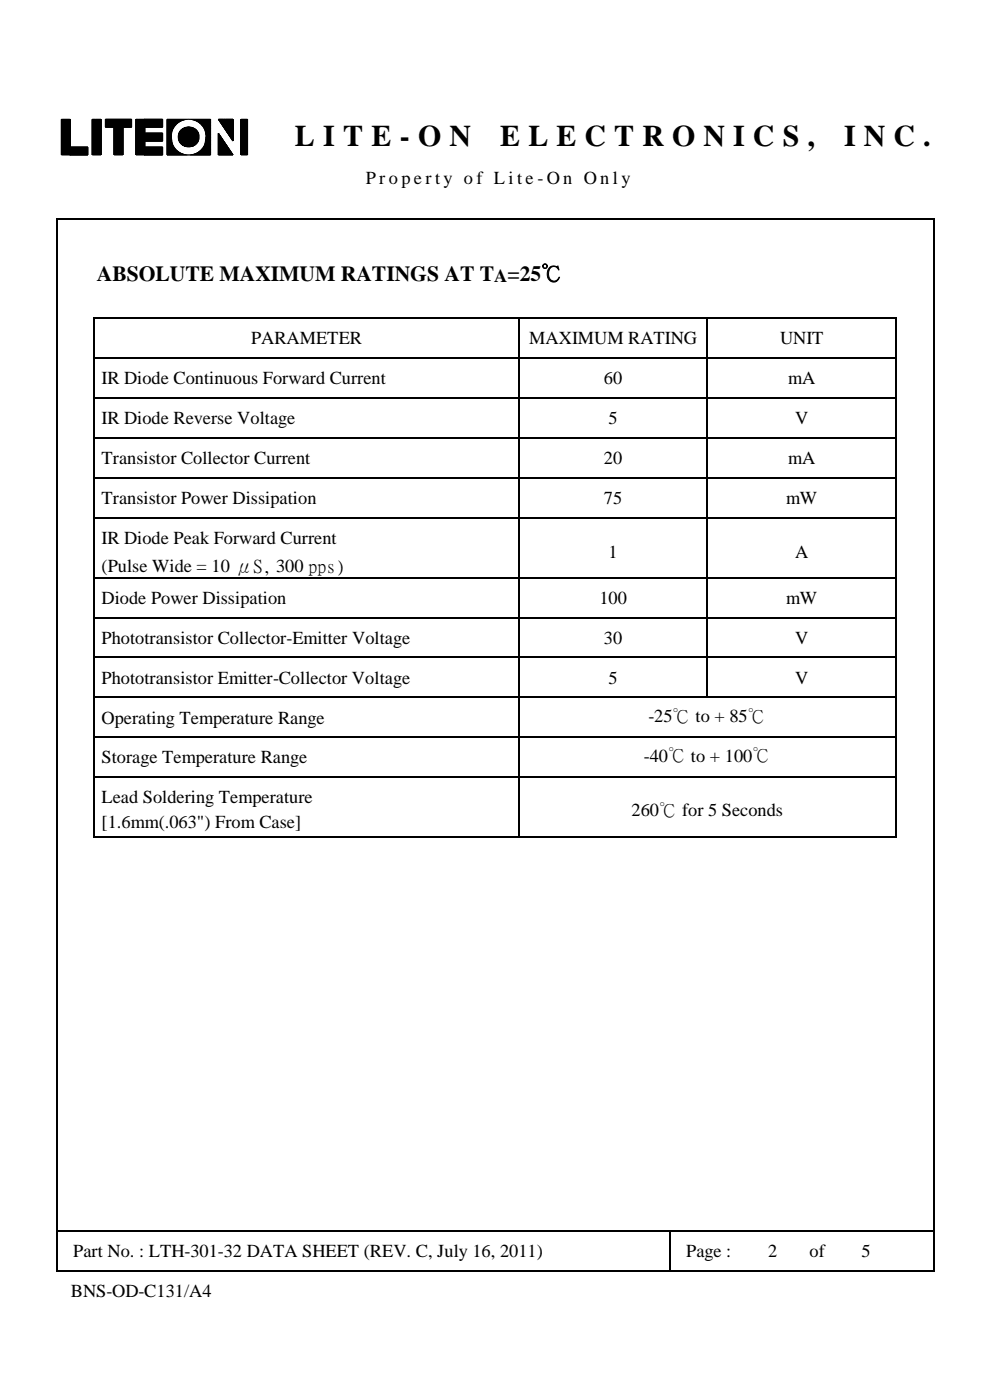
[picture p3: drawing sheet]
<svg xmlns="http://www.w3.org/2000/svg" width="210mm" height="297mm" viewBox="0 0 210 297" stroke-linecap="round" stroke-linejoin="round" font-family="sans-serif">
<path d="M12.5 25h40.7v8.6h-40.7z" fill-rule="evenodd" fill="#fff" stroke="#fff" stroke-width=".21"/>
<g fill="none" stroke="#000" stroke-width=".21">
<path d="M13.1 25.3v7.6M13.2 25.3v7.6M13.3 25.3v7.6M13.4 25.3v7.6M13.5 25.3v7.6M13.6 25.3v7.6M13.7 25.3v7.6M13.8 25.3v7.6M13.9 25.3v7.6M14 25.3v7.6M14.1 25.3v7.6M14.2 25.3v7.6"/>
<path d="M14.3 25.3v7.6M14.4 25.3v7.6M14.5 25.3v7.6M14.6 25.3v7.6M14.7 25.3v7.6M14.8 25.3v7.6M14.8 31.2h3.8v1.7h-5.6v-7.6h1.9v7.6M14.8 31.2h3.8M14.8 31.3h3.8M14.8 31.4h3.8M14.8 31.5h3.8M14.8 31.6h3.8"/>
<path d="M14.8 31.7h3.8M14.8 31.8h3.8M14.8 31.9h3.8M14.8 32h3.8M14.8 32.1h3.8M14.8 32.2h3.8M14.8 32.3h3.8M14.8 32.4h3.8M14.8 32.5h3.8M14.8 32.6h3.8M14.8 32.7h3.8M14.8 32.8h3.8"/>
<path d="M19.6 25.3h1.8v7.6h-1.8zM19.6 25.3v7.6M19.7 25.3v7.6M19.8 25.3v7.6M19.9 25.3v7.6M20 25.3v7.6M20.1 25.3v7.6M20.2 25.3v7.6M20.3 25.3v7.6M20.4 25.3v7.6M20.5 25.3v7.6M20.6 25.3v7.6"/>
<path d="M20.7 25.3v7.6M20.8 25.3v7.6M20.9 25.3v7.6M21 25.3v7.6M21.1 25.3v7.6M21.2 25.3v7.6M21.3 25.3v7.6M21.4 25.3v7.6M22.4 25.3h5.5v1.7h-5.5zM22.4 25.3h5.5M22.4 25.4h5.5M22.4 25.5h5.5"/>
<path d="M22.4 25.6h5.5M22.4 25.7h5.5M22.4 25.8h5.5M22.4 25.9h5.5M22.4 26h5.5M22.4 26.1h5.5M22.4 26.2h5.5M22.4 26.3h5.5M22.4 26.4h5.5M22.4 26.5h5.5M22.4 26.6h5.5M22.4 26.7h5.5"/>
<path d="M22.4 26.8h5.5M22.4 26.9h5.5M24.2 26.8v6.1h1.9l-.1-6.1M24.2 26.8v6.1M24.3 26.8v6.1M24.4 26.8v6.1M24.5 26.8v6.1M24.6 26.8v6.1M24.7 26.8v6.1M24.8 26.8v6.1M24.9 26.8v6.1M25 26.8v6.1"/>
<path d="M25.1 26.8v6.1M25.2 26.8v6.1M25.3 26.8v6.1M25.4 26.8v6.1M25.5 26.8v6.1M25.6 26.8v6.1M25.7 26.8v6.1M25.8 26.8v6.1M25.9 26.8v6.1M26 26.8v6.1M28.9 25.3v7.6M29 25.3v7.6"/>
<path d="M29.1 25.3v7.6M29.2 25.3v7.6M29.3 25.3v7.6M29.4 25.3v7.6M29.5 25.3v7.6M29.6 25.3v7.6M29.7 25.3v7.6M29.8 25.3v7.6M29.9 25.3v7.6M30 25.3v7.6M30.1 25.3v7.6M30.2 25.3v7.6"/>
<path d="M30.3 25.3v7.6M30.4 25.3v7.6M30.5 25.3v7.6M30.6 27h3.9v-1.7h-5.7v7.6h5.7v-1.7h-3.9M30.6 31.2h3.9M30.6 31.3h3.9M30.6 31.4h3.9M30.6 31.5h3.9M30.6 31.6h3.9M30.6 31.7h3.9M30.6 31.8h3.9M30.6 31.9h3.9"/>
<path d="M30.6 32h3.9M30.6 32.1h3.9M30.6 32.2h3.9M30.6 32.3h3.9M30.6 32.4h3.9M30.6 32.5h3.9M30.6 32.6h3.9M30.6 32.7h3.9M30.6 32.8h3.9M30.6 25.3h3.9M30.6 25.4h3.9M30.6 25.5h3.9"/>
<path d="M30.6 25.6h3.9M30.6 25.7h3.9M30.6 25.8h3.9M30.6 25.9h3.9M30.6 26h3.9M30.6 26.1h3.9M30.6 26.2h3.9M30.6 26.3h3.9M30.6 26.4h3.9M30.6 26.5h3.9M30.6 26.6h3.9M30.6 26.7h3.9"/>
<path d="M30.6 26.8h3.9M30.6 26.9h3.9M30.6 25.3v7.6M30.6 28.2h3.9v1.7h-3.9M30.6 28.3h3.9M30.6 28.4h3.9M30.6 28.5h3.9M30.6 28.6h3.9M30.6 28.7h3.9M30.6 28.8h3.9M30.6 28.9h3.9M30.6 29h3.9"/>
<path d="M30.6 29.1h3.9M30.6 29.2h3.9M30.6 29.3h3.9M30.6 29.4h3.9M30.6 29.5h3.9M30.6 29.6h3.9M30.6 29.7h3.9M30.6 29.8h3.9M30.6 29.9h3.9M30.7 25.3v7.6M35.4 25.3h9.3v7.6h-9.3zM35.4 31.2h1.5"/>
<path d="M35.4 31.3h1.6M35.4 31.4h1.6M35.4 31.4l1.7 .1M35.4 31.5h1.7M35.4 31.5l1.8 .1M35.4 31.6h1.8M35.4 31.6l1.9 .1M35.4 31.7h1.9M35.4 31.7l2 .1M35.4 31.8h2M35.4 31.9h2.1M35.4 32h2.2"/>
<path d="M35.4 32.1h2.3M35.4 32.1h2.4M35.4 32.2h2.5M35.4 32.3h2.5M35.4 32.3h2.6M35.4 32.3h2.7M35.4 32.4h2.8M35.4 32.4l2.9 .1M35.4 32.5h3M35.4 32.5l3.2 .1M35.4 32.6h3.2M35.4 32.7h3.4"/>
<path d="M35.4 32.7h3.5M35.4 32.8h3.8M35.4 32.8h4.1M35.4 25.3h4.1M35.4 25.9h2.6M35.4 26.2h2.1M35.4 26.7h1.7M35.4 26.8h1.6M35.4 26.9h1.6M35.4 27h1.5M35.4 28.2h1h-1M35.4 28.4h1"/>
<path d="M35.4 28.6h1v.1h-1M35.4 28.6h1M35.4 28.7h1M35.4 28.8h1M35.4 28.9h1M35.4 29.1h1M35.4 29.2h1M35.4 29.2l1 .1M35.4 29.3h1l-1 .1M35.4 29.5h1M35.4 29.6h1h-1M35.4 29.7h1"/>
<path d="M35.4 29.7h1v.2l-1-.1M35.4 29.8h1M35.4 29.9h1M35.4 30h1M35.4 30h1.1v.2h-1.1M35.4 30h1.1M35.4 30.1h1.1M35.4 30.2h1.1M35.4 30.3h1.1M35.4 30.4h1.1M35.4 30.4h1.2M35.4 30.5h1.2"/>
<path d="M35.4 30.9h1.3M35.4 30.6l1.2 .1M35.4 31h1.4l-1.4 .1M35.4 31h1.4M35.4 31.1h1.4M35.4 30.7h1.2M35.4 28.1h1h-1M35.4 28.1h1M35.4 28h1M35.4 27.9h1.1M35.4 27.8h1.1h-1.1M35.4 27.7h1.1l-1.1 .1"/>
<path d="M35.4 27.6h1.2h-1.2M35.4 27.5h1.2M35.4 27.1h1.4M35.4 27.4h1.3M35.4 30.6h1.2M35.4 30.7l1.3 .1M35.4 30.8h1.3M36.4 28.8v.7M36.4 28.8v.2h-1M36.4 29.1h.1M36.4 29.2h.1M36.4 28.4v.4"/>
<path d="M36.4 29.5l.1 .6M36.4 28.4l-1 .1M36.4 28.5l-1 .1M36.4 29.5h.1M36.4 28.3h-1M36.5 27.9l-.1 .5M36.5 30.1l.1 .6M36.5 27.9h-1.1M36.5 30.3h.1M36.5 30.4h.1M36.6 30.5h.1M36.6 30.5v.1"/>
<path d="M36.6 30.6v.1M36.6 30.7l.4 .6M36.6 27.5l-.1 .4M36.7 27.3h-1.3M36.7 27.2l-1.3 .1M36.8 27.2h-1.4M36.8 27.1h-1.4M36.9 27l-1.5 .1M36.9 27h.1M36.9 31.2h.1M36.9 26.9l-1.5 .1M37 31.3h.1"/>
<path d="M37 31.3l.8 .8 .8 .5M37 26.9l-.4 .6M37 26.8l-1.6 .1M37 31.4h.1M37.1 26.7l-1.7 .1M37.2 26.6h-1.8M37.3 26.5h-1.9M37.4 26.4h-2M37.5 26.3h-2.1M37.6 26.2h-2.2M37.7 26.1l-2.3 .1M37.7 26.1h-2.3"/>
<path d="M37.8 26a3.8 3.8 0 0 1 5.3 .9M37.8 26l-.8 .9M37.8 26l-2.4 .1M37.8 28.7h2M37.8 28.8h2.1M37.8 28.8l2.2 .1M37.8 28.9h4.4M37.8 29h4.4M37.8 29.1h4.4M37.8 29.2h2.1h-.1M37.8 29.4h.1M37.9 26h-2.5"/>
<path d="M37.9 28.6h1.8M37.9 28.6l1.8 .1M37.9 29.4h1.9v1.8M37.9 29.4v.2h1.7M37.9 28.6l-.1 .7M37.9 28.5l-.1 .4h4.4M37.9 29.6l-.1-.5h4.4v.5M37.9 28.5h.1M37.9 29.6l.1 .4M37.9 28.5l1.9 .4M37.9 28.5l2.1 .4M37.9 28.4h1.5"/>
<path d="M37.9 28.4l1.6 .1M37.9 29.7h1.5M37.9 28.3h.1M37.9 28.3v.1M38 29.9l1.3-.1v1.3M38 29.9h1.2M38 29.8v.1M38 28.2h1.3M38 25.9l-2.6 .1M38 30l1.2-.1v1.1M38 30l.2 .3M38 28.1l.1 .1"/>
<path d="M38 28.1l2 .8M38 28.1l-.1 .4M38 28.1h.1M38.1 30.1h.1M38.1 30.1h.9v.9l-.1-.8M38.1 30.1l.9 .1M38.1 28.2l1.7 .6M38.1 25.8h-2.7M38.2 30.3h.6M38.2 27.8v.1M38.2 30.3h.1M38.2 30.3l.3 .3"/>
<path d="M38.2 27.8l.2 .1M38.2 27.8l1.8 1.1M38.2 27.8l-.2 .3M38.2 25.8h-2.8M38.2 30.3l.5 .1v.4M38.2 27.8h.5M38.3 30.4h.1M38.3 27.7h.4M38.3 27.9l.3 .1M38.3 25.7h-2.9M38.4 30.2h.1M38.4 30.5h.1"/>
<path d="M38.4 27.6h.1M38.4 30.2l-.2 .1M38.4 27.9h.1M38.4 25.7h-3M38.5 30.6l.3 .2M38.5 27.5l1.5 1.4M38.5 27.5l-.3 .3M38.5 28l.5 .3M38.5 30.1h.1M38.5 27.5h.1M38.5 27.5l1.3 1.2M38.5 27.5l-.1 .1"/>
<path d="M38.5 27.5l.1 .1h-.2M38.6 25.6h-3.2M38.6 30.5l-.1 .2M38.6 30.7h.1M38.6 30.5v.2M38.6 30.1l-.2 .1M38.6 30.5h-.2M38.6 27.6h.1M38.6 28v.1M38.6 29.7v.1M38.6 30.5h.1M38.6 27.4h.1"/>
<path d="M38.6 32.6l1.4 .3 1.4-.3M38.6 30.5l.1 .3v-.4l-.3 .1M38.6 27.4v.3M38.6 30v.1M38.6 27.7l-.4 .1M38.6 27.7h.1M38.7 27.4h-.1M38.7 25.6h-3.3M38.7 27.4v.3M38.7 27.4h.1M38.7 30.8h.1M38.7 28.1h.1"/>
<path d="M38.7 30h-.1M38.7 27.3v.4M38.8 27.3v.5h-.6M38.8 30.3v.5M38.8 30.3h.1M38.8 30.8h.1M38.8 27.3h.1M38.8 28.2h.1M38.8 25.5h-3.4M38.8 27.3v.5M38.8 30.8l.4 .2M38.8 27.3l1.2 1.6"/>
<path d="M38.8 27.8h.1M38.8 27.3l-.3 .2M38.9 27.2v.7l-.7-.1M38.9 27.3l.1 .2M38.9 27.2h.1M38.9 30.2h-.7M38.9 30.2v.1M38.9 30.8h.1M38.9 29.9l-.2 .1M38.9 30.7l-.1 .1M38.9 30.2h.1M38.9 27.9h-.8"/>
<path d="M38.9 27.4h.1M38.9 30.2v.7M39 29.6l-.9 .3M39 27.4l.1 .2M39 29.8l-.1 .1M39 28.3l.1 .1M39 25.4l-3.6 .1M39 29.6h.1M39 30.6l-.1 .1M39 28.3h.1M39 27.5l.1 .1M39.1 29.8h-.1"/>
<path d="M39.1 27.1v.9h-1M39.1 30.5l-.1 .1M39.1 30.1h-.1M39.1 30.1h.1M39.1 30h-1.1h1.1l.1 1M39.1 28.3l.3 .2M39.1 27.6l.1 .2M39.1 27.1v1h-1.1l1-.1v-.8M39.1 30v1v-.9M39.1 27.6l.1 .1M39.1 27.1l-.1 .1v.8M39.1 28.6h.1"/>
<path d="M39.1 30.4h.1M39.2 29.5h-.1M39.2 27.1l-.1 1h-1.1M39.2 30.3v.1M39.2 27.1v1.1M39.2 31l.4 .1M39.2 27.8l.2 .2M39.2 27.1h.1M39.2 27.1l.8 1.8M39.2 27.1l-.4 .2M39.2 28.2h-1.2l1.3 .1M39.2 30.3l-.3 .4"/>
<path d="M39.2 27.8l.1 .1M39.2 28.2h.1M39.2 28.4h.1M39.2 29.9h.1M39.2 27.1l.1 1.1M39.2 30.3h.1M39.2 27.2l.1 .2M39.3 29.7l-.4 .2M39.3 29.9v1.2M39.3 29.9h-.1M39.3 30.3h-.1M39.3 30.8v.1"/>
<path d="M39.3 28.5h.1M39.3 25.4h-3.9M39.3 30.2h.1M39.3 27l.1 1.3h-1.5M39.3 27.4h.1M39.4 29.8h-1.4M39.4 27l-.1 1.2M39.4 30.1l-.1 .1M39.4 27.4l.5 1.3M39.4 28l.1 .2M39.4 28.5h.1M39.4 29.8v1.3"/>
<path d="M39.4 28v.1M39.4 29.8h.1M39.4 27v1.4M39.4 27h.1M39.4 28.7h.1M39.4 29.8v1.3h-.2M39.4 28.5l.2 .1M39.4 30h.1M39.4 31.1h.1M39.5 29.7h-1.6M39.5 29.7v1.4M39.5 28.6h.1"/>
<path d="M39.5 27v1.4M39.5 29.5h.1M39.5 27v1.5M39.5 29.7h.1M39.5 31.1h.1M39.5 29.5l-.4 .3M39.5 29.9l-.2 .4M39.5 28.2l.3 .4M39.5 27h.1M39.6 29.5h-.1M39.6 28.3v.1M39.6 27.9h.1"/>
<path d="M39.6 27v1.5h-1.7M39.6 29.6h-1.7M39.6 29.6v1.5M39.6 31.1l.4 .1M39.6 27l.4 1.9M39.6 27l-.4 .1M39.6 29.5h.1M39.6 31.1h.1M39.6 27.1l.4 1.6M39.6 28.6v.1M39.6 29.4v.1M39.6 29.8h.1"/>
<path d="M39.6 28.7h.2M39.7 29.5l-1.8 .1M39.7 29.2l-1.7 .4M39.7 29.7l-.2 .2M39.7 27v1.6M39.7 28.6h.1M39.7 29.5v1.7M39.7 29.5h.1M39.7 29.7h.1M39.7 29.5h-1.8M39.7 27v1.7M39.7 28.7l.1 .1"/>
<path d="M39.7 29.6h.1M39.7 29.9h.1M39.7 28.6v.1M39.7 28.5h.1M39.7 29.4l-1.8 .1M39.7 29.4v.1M39.7 29.6l.2-.2-.7 1.6M39.8 27h-.2v1.6l-1.7-.1M39.8 27v1.7h-1.9M39.8 29.3l-.2 .1M39.8 29.4l-.1 .1M39.8 29.5l-.1 .2"/>
<path d="M39.8 30.2l-.2 .8M39.8 29.3l-.8 .3M39.8 26.9v1.8M39.8 28.7h.1M39.8 26.9v.1M39.8 28.6h.1M39.8 26.9h.2v2M39.8 29.3l-2 .1M39.8 29.3v.1M39.8 29.4l.1 1.8M39.8 29.4v1.8M39.8 29.6v.1"/>
<path d="M39.8 28.6l.1 .1M39.8 28.8h.1M39.9 26.9v1.9M39.9 28.7h.1M39.9 29.3h-2.1M39.9 29.3l.1 1.9M39.9 29.7l-.1 .4M40 29.5l-.1 .1M40 29.3v1.9M40 29.2h2.2M40 26.9v4.3M40 29.2l-2 .8"/>
<path d="M40 29.2l-2.1 .4M40 29.2l-1.5 1.4M40 29.2l-1.8 1.1M40 29.2l-1.2 1.6M40 29.2l-.8 1.8M40 29.2l-.4 1.9M40 29.2l.4 1.9M40 29.2l.1 .1M40 29.2l.9 1.8M40 29.2l1.2 1.6M40 29.2l1.6 1.4M40 29.2l1.8 1.1"/>
<path d="M40 29.2l2.1 .8M40 29.2l2.2 .4M40 26.9h.1M40 26.9l.4 .1M40 26.9l-.4 .1M40.1 29.4v.4M40.1 28.7v.1M40.1 29.4v1.8M40.1 29.4l.2 .4M40.1 29.3v.1M40.1 29.3v1.9M40.1 29.4h.1"/>
<path d="M40.2 28.8h2M40.2 26.9v1.9M40.2 29.9l.2 1.2M40.2 29.4l.2 .4M40.2 29.3v.1M40.2 28.7h-.1M40.2 26.9h-.1v1.8M40.2 29.3v1.9M40.2 26.9v1.8M40.2 29.6v.1M40.2 26.9v.1M40.2 29.4h2"/>
<path d="M40.2 28.6v.1M40.2 29.4v1.8M40.2 29.3l.7 .2M40.2 28.8h.1M40.3 27h.1v1.6l1.8-.1M40.3 27l-.1 1.7h2v.7l-2-.1M40.3 28.9h-.2h2.1M40.3 29.7v.1M40.3 29.5v.1M40.3 29.4h.1M40.3 29.2l1.9 .4M40.3 28.7h1.9"/>
<path d="M40.3 29.4h1.9l-.1 .2M40.3 28.3l-.2 .4M40.3 29.4v1.8M40.3 29.5l.1 1.7h-.8v-1.6M40.3 28.3h.1M40.3 29.8v.1M40.3 29.4l.3 .1M40.3 28.7h.1M40.3 28.6v.1M40.3 29.5h1.9M40.3 28.5v.1M40.3 27v1.7"/>
<path d="M40.3 29.9l.4 .8M40.4 28.5l-.2 .2M40.4 29.5v1.7M40.4 27v1.6h1.8M40.4 29.5h1.8M40.4 30h.1M40.4 29.7l.2 .2M40.4 28.7h-.1M40.4 28.4v.1M40.4 28.1h.1M40.4 27.1l-.3 1.5M40.4 28.6l-.2 .2"/>
<path d="M40.4 31.1l-.4 .1M40.4 27v1.5M40.4 29.8h.1M40.4 27l-.4 1.9M40.4 27l.5 .1M40.5 28.5h1.6M40.5 28.3h-.1M40.5 31.1h.1M40.5 28.6h-.1M40.5 29.6h1.6M40.5 28.3l-.1 .1M40.5 27v1.5"/>
<path d="M40.5 29.6v1.5M40.5 29.8v.1M40.5 29.6h.1M40.5 28.8h-.1M40.5 27h.1M40.5 28.5h1.6l.1 .2M40.5 28.2v.1M40.5 29.5l.2 .1M40.5 28.7h.1M40.5 28.6h.1M40.5 32.8h4.2M40.5 27l.1 1.4"/>
<path d="M40.5 29.7l.3 .2 1.3-.1M40.5 30.3l.1 .1M40.6 31.1h.1M40.6 29.9v.1M40.6 28.2h-.1M40.6 25.3h4.1M40.6 28.4h1.5M40.6 28.1v.1M40.6 30l.1 .2M40.6 28.6h-.1M40.6 27h.1M40.6 30h.1"/>
<path d="M40.6 29.6h.1M40.6 27v1.4l1.5-.1M40.6 28.1h.1M40.6 28.7h.1M40.7 29.8v1.3h.1v-1.2l1.3 .1M40.7 30.1h.1M40.7 27l.1 1.2M40.7 29.6h.1M40.7 28.3h1.4M40.7 27v1.3M40.7 30.1v.1M40.7 28l-.1 .1"/>
<path d="M40.7 25.4h4M40.7 30.7v.1M40.7 28.5h.1M40.7 30.2l.2 .2M40.7 30.8h.1M40.7 29.6l.2 .2M40.7 27.9h.1M40.8 30.8v.1M40.8 29.9v1.2M40.8 28.2l1.3 .1M40.8 30.9l.1 .1M40.8 27.1v1.1"/>
<path d="M40.8 32.8h3.9M40.8 28.2h.1M40.8 27.1l-.5 1.2M40.9 28.4l-.4 .2M40.9 27.8l-.2 .3M40.9 31l-.5 .1M40.9 27.1v1M40.9 29.7h.1M40.9 29.5h.1M40.9 27.1l.3 .2M40.9 27.1l-.9 1.8M40.9 30.4h.1"/>
<path d="M40.9 28.1h1.1M40.9 27.7v.1M40.9 30h1.1M40.9 31h.1M40.9 29.5l1 .4M40.9 28.1h.1M40.9 27.1h.1M40.9 30v1l.1-.9M40.9 30.4l.2 .3M40.9 29.8l.5 .2M41 30h1M41 27.6l-.1 .1"/>
<path d="M41 27.1l-.1 1h1.1M41 30.5h.1M41 29.8h.1M41 27.1v.1M41 27.1v.9M41 28.3l-.1 .1M41 28h1M41 30.1h1M41 30.1l-.1-.1v1M41 30.1v.9M41 29.8l.1 .1M41 27.5l-.1 .2"/>
<path d="M41.1 25.4h3.6M41.1 27.5l-.1 .1M41.1 27.2l-.1 .8M41.1 31h-.1M41.1 30.6l.1 .2M41.1 27.2h.1M41.1 30.2h.8h-.8v.7zM41.1 28.3h-.1M41.1 28.2l-.2 .2M41.1 27.4v.1M41.1 30.2l.1 .1M41.1 27.2v.7"/>
<path d="M41.1 27.9h.1M41.1 32.7h3.6M41.1 27.9h.8M41.1 28.2h.1M41.2 27.9l.7 .1h-.8M41.2 32.7h3.5M41.2 30.3h.7M41.2 30.3v.6M41.2 27.3l-.1 .1zM41.2 27.2v.6M41.2 28.5h-.1M41.2 25.5h3.5"/>
<path d="M41.2 30.8h.1M41.2 28.2h.1M41.2 30.8l-.3 .2M41.2 27.3v.5h.6M41.2 30.3v.5M41.2 29.9l.1 .1M41.2 27.3l.4 .2M41.2 27.3l-1.2 1.6M41.3 28.1l-.1 .1M41.3 27.3l.1 .1M41.3 27.8h.5M41.3 27.3v.4"/>
<path d="M41.3 30h.1M41.3 28.4h.1M41.4 25.6h3.3M41.4 30.4l-.1 .4M41.4 27.4v.3h.4M41.4 30.4h.3M41.4 30l.1 .1M41.4 27.4h.1M41.4 32.6h3.3M41.4 30.4v.3M41.4 30.7h.1M41.4 27.7h.3"/>
<path d="M41.4 27.4v.3M41.4 30.5h.1M41.4 30v.1M41.4 28.1h.1M41.4 27.6v.1M41.4 27.4l.1 .1M41.4 30.5h.3M41.4 30.5v.2l.1-.1M41.4 27.4v.2M41.5 32.6h3.2M41.5 30.5l.1 .1M41.5 25.6h3.2"/>
<path d="M41.5 30.1l.2 .1M41.5 28h.1M41.5 27.5h.1M41.5 27.5l.2 .1M41.6 27.5l-1.6 1.4M41.6 28l-.5 .2M41.6 30.6l-.4 .2M41.6 27.5l.2 .3M41.6 27.9v.1M41.6 30.2h.1M41.6 25.7h3.1M41.6 32.5h3.1"/>
<path d="M41.7 30.5h-.1M41.7 30.2l.1 .1M41.7 27.7h.1M41.7 25.7h3M41.7 30.4l.1-.1h-.5l.1 .1M41.7 30.4v.1M41.7 27.9h.1M41.7 27.9h-.1M41.8 32.5h2.9M41.8 30.4h-.5v.4M41.8 27.7v.1M41.8 25.8h2.9"/>
<path d="M41.8 28.2l-1.5 .6M41.8 32.4h2.9M41.8 30.3l-.2 .3M41.8 27.8l.3 .3M41.8 27.8l-1.8 1.1M41.9 32.4l-.5 .2M41.9 30.2v.1M41.9 28.2h-.1M41.9 25.8h2.8M42 30.1h-.1M42 28h.1M42 32.3h2.7"/>
<path d="M42 29.9l.1 .1M42 30.1h.1M42 28.2h-.1M42 25.9h2.7M42 30h.1M42 28.5l-1.4 .3M42.1 30l-.3 .3M42.1 28.1l-2.1 .8M42.1 28.1l.1 .4M42.1 28.1l-1.3 .1M42.1 25.9h2.6M42.1 29.8h-1.4v1.3"/>
<path d="M42.1 28.2v.1M42.1 29.8h-1.4M42.1 28.3v.1M42.1 32.3h2.6M42.1 29.7h-1.5v1.4M42.1 29.7v.1M42.1 29.7h.1M42.1 29.6v.1M42.2 32.2h2.5M42.2 26h2.5M42.2 29.6h-1.8v1.5M42.2 29.6l-.1 .4"/>
<path d="M42.2 28.5v.4M42.2 28.5l-2.2 .4M42.2 29.2l-2 .1M42.3 32.1l-.4 .3M42.3 32.1h2.4M42.3 26.1h2.4M42.4 26.1h2.3M42.4 32h2.3M42.4 26.2h2.3M42.5 32h2.2M42.5 31.9h2.2M42.5 26.2h2.2"/>
<path d="M42.6 26.3h2.1M42.6 31.9h2.1M42.6 31.9l-.3 .2M42.6 31.8h2.1M42.6 26.4h2.1M42.7 31.8h2M42.7 26.4h2M42.7 26.5h2M42.8 31.7h1.9M42.8 26.5h1.9M42.8 26.6h1.9M42.8 31.6h1.9"/>
<path d="M42.9 31.6h1.8M42.9 26.6h1.8M42.9 26.7h1.8M42.9 31.5h1.8M43 26.7h1.7M43 31.4h1.7M43 26.8h1.7M43.1 31.3l-.5 .6M43.1 26.9l.3 .6M43.1 31.3h1.6M43.1 26.9h1.6M43.1 31.2h1.6"/>
<path d="M43.1 27h1.6M43.2 31.1h1.5M43.2 27h1.5M43.2 27v.1M43.2 27.1h1.5M43.2 31.1h.1M43.3 31h1.4M43.3 31h.1M43.3 27.2h1.4M43.3 27.2h.1M43.3 30.9h1.4M43.4 27.3l1.3 .1"/>
<path d="M43.4 30.8h1.3M43.4 30.7l-.3 .6M43.4 27.5l.2 .4M43.4 30.7h1.3M43.4 27.5l1.3 .1M43.4 27.5h1.3M43.5 27.6h1.2M43.5 27.7h1.2M43.5 27.7v.1M43.5 27.8h1.2M43.5 27.8h.1M43.6 30.1l-.2 .6"/>
<path d="M43.6 27.9l.1 .5M43.6 30.1h1.1M43.6 30.1l1.1 .1M43.6 27.9h1.1M43.6 30h1.1M43.6 27.9v.2h1.1M43.6 28h1.1M43.6 28.1h1.1M43.6 29.7h1.1M43.7 29.5l-.1 .6M43.7 28.4v.4M43.7 28.2h1"/>
<path d="M43.7 28.3h1M43.7 28.4h1M43.7 29.5h1M43.7 29.6h1M43.7 29.5l-.1 .2h1.1M43.7 28.5h1M43.7 28.6h1M43.7 29.1h1M43.7 29.2h1M43.7 29.3h1M43.7 29.1h.1M43.7 28.8v.7"/>
<path d="M43.7 28.7h1M43.7 28.8h1M43.7 28.9h1M44.7 31.3h-1.6M44.7 28.4h-1v.2h1M44.7 28.7h-1v.2M44.7 28.9l-1 .1h1M44.7 29.2h-1v.2h1M44.7 29.7h-1.1l1.1 .1M44.7 29.8h-1.1l1.1 .1M44.7 30h-1.1h1.1M44.7 30.2h-1.2l1.2 .1"/>
<path d="M44.7 30.3l-1.2 .1M44.7 30.4h-1.2h1.2M44.7 30.5h-1.2h1.2M44.7 30.6l-1.3 .1h1.3M44.7 28.2h-1.1l.1 .2M44.7 27.2h-1.4l1.4 .1M44.7 27.4h-1.3l1.3 .1M46.3 28.3l3.1 4.6h-3.1zM46.3 25.3h3.1v4.6M46.3 25.3l3.1 4.6M46.4 25.3h.1M46.4 28.3v.1"/>
<path d="M46.4 25.3l.1 .2M46.4 28.4v4.5M46.4 25.4h.1M46.4 28.4h.1M46.5 25.3v.2M46.5 28.5v4.4M46.5 28.5h.1M46.5 25.5v.1M46.5 25.3v.3M46.5 28.6v4.3M46.5 25.3l.1 .4M46.6 28.6l-.1 4.3"/>
<path d="M46.6 28.7l.1 4.2M46.6 25.3v.4M46.6 28.7v4.2M46.7 25.3v.6v-.6M46.7 28.8l.1 4.1M46.7 28.9v4M46.8 25.3v.7M46.8 25.9v.1M46.8 29h.1M46.8 26h.1M46.8 25.3l.1 .8M46.8 29.1v3.8"/>
<path d="M46.9 25.3l.1 .9M46.9 29.1v3.8M46.9 29.1v.1M46.9 25.3v.9M47 32.9v-3.7l.1 .2v3.5M47 25.3v1M47 26.3h.1M47 25.3l.1 1.1M47 29.3v3.6M47.1 25.3v1.2l-.1-.1M47.1 29.5v3.4M47.1 25.3l.1 1.3"/>
<path d="M47.1 26.5h.1M47.1 29.5l.1 .1M47.2 25.3l.1 1.4M47.2 29.6v3.3M47.3 29.7l-.1 3.2M47.3 25.3v1.5M47.3 29.7v3.2M47.3 29.7v.1M47.3 32.9v-3.1l.1 3.1M47.3 25.3l.1 1.6M47.4 25.3v1.6v-.1M47.4 29.9l.1 3"/>
<path d="M47.5 25.3v1.7M47.5 27h.1M47.5 30v2.9M47.5 25.3l.1 1.8M47.5 27v.1M47.5 30.1h.1M47.6 25.3v1.9M47.6 30.2v2.7M47.6 27.2h.1M47.6 25.3l.1 2M47.6 30.2h.1M47.7 32.9v-2.6l.1 .1v2.5"/>
<path d="M47.7 25.3l.1 2.1-.1-2.1M47.7 30.3v2.6M47.8 25.3v2.2M47.8 27.5h.1M47.8 30.5v2.4M47.8 30.6l.1 2.3M47.9 25.3v2.3M47.9 30.6v2.3M47.9 25.3l.1 2.5M47.9 27.7h.1M47.9 30.7h.1M48 25.3l.1 2.6"/>
<path d="M48 30.8v2.1M48.1 25.3v2.7M48.1 30.9v2M48.1 30.9l-.1-.1v2.1M48.1 27.9v.1M48.1 31v1.9M48.2 31v.1M48.2 25.3v2.8M48.2 31.1v1.8M48.2 25.3l.1 2.9M48.2 28.2h.1M48.3 31.2v1.7"/>
<path d="M48.3 25.3v3M48.3 28.2h.1M48.3 31.2v.1M48.3 28.3h.1M48.4 25.3v3M48.4 31.3v1.6M48.4 28.3v.1M48.4 25.3l.1 3.2M48.4 31.4v1.5M48.4 31.4h.1M48.5 25.3v3.2M48.5 31.5v1.4"/>
<path d="M48.5 31.5h.1M48.5 31.5l.1 1.4M48.5 25.3v3.3M48.5 31.6v1.3M48.6 25.3v3.4M48.6 31.6v1.3M48.6 28.6v.1M48.6 31.7h.1M48.7 25.3v3.6M48.7 31.7v1.2M48.7 28.8h.1M48.7 31.8v1.1"/>
<path d="M48.7 25.3l.1 3.6M48.8 25.3v3.7M48.8 32v.9M48.8 29h.1M48.8 25.3l.1 3.8M48.8 29l.1 .1M48.9 25.3v3.8M48.9 32.1v.8M48.9 32.2l-.1-.2v.9M48.9 25.3l.1 3.9M48.9 32.2v.7M49 32.2v.7"/>
<path d="M49 25.3v4l-.1-.1M49 32.3v.6M49 25.3l.1 4.1M49 29.3l.1 .1M49.1 32.3v.1M49.1 25.3l.1 4.2M49.2 25.3v4.2M49.2 32.5v.4M49.2 32.5l-.1-.1v.5M49.2 29.5v.1M49.2 32.9v-.4l.1 .4M49.2 25.3v4.3"/>
<path d="M49.2 25.3l.1 4.4M49.2 32.6v.3M49.3 25.3v4.5M49.3 32.8l.1 .1M49.4 25.3v4.6M49.4 29.8v.1M49.4 29.9h.1M51.1 25.3h1.4v7.6h-1.4zM51.2 25.3v7.6M51.3 25.3v7.6M51.4 25.3v7.6M51.5 25.3v7.6"/>
<path d="M51.6 25.3v7.6M51.7 25.3v7.6M51.8 25.3v7.6M51.9 25.3v7.6M52 25.3v7.6M52.1 25.3v7.6M52.2 25.3v7.6M52.3 25.3v7.6M52.4 25.3v7.6"/>
</g>
<g fill="#000">
<path d="M11.9 46.2h.2v.3h-.2z" fill-rule="evenodd"/>
<path d="M11.9 46.2h.2v.3h-.2z" fill-rule="evenodd"/>
<path d="M197.9 46.2h.3v.3h-.3z" fill-rule="evenodd"/>
<path d="M197.9 46.2h.3v.3h-.3z" fill-rule="evenodd"/>
<path d="M11.9 67.4h.2v.3h-.2z" fill-rule="evenodd"/>
<path d="M11.9 75.9h.2v.2h-.2z" fill-rule="evenodd"/>
<path d="M19.9 67.4h.3v.3h-.3z" fill-rule="evenodd"/>
<path d="M19.9 67.4h.3v.3h-.3z" fill-rule="evenodd"/>
<path d="M19.9 75.9h.3v.2h-.3z" fill-rule="evenodd"/>
<path d="M109.9 67.4h.3v.3h-.3z" fill-rule="evenodd"/>
<path d="M109.9 75.9h.3v.2h-.3z" fill-rule="evenodd"/>
<path d="M149.9 67.4h.3v.3h-.3z" fill-rule="evenodd"/>
<path d="M149.9 75.9h.3v.2h-.3z" fill-rule="evenodd"/>
<path d="M189.9 67.4h.3v.3h-.3z" fill-rule="evenodd"/>
<path d="M189.9 67.4h.3v.3h-.3z" fill-rule="evenodd"/>
<path d="M189.9 75.9h.3v.2h-.3z" fill-rule="evenodd"/>
<path d="M197.9 67.4h.3v.3h-.3z" fill-rule="evenodd"/>
<path d="M197.9 75.9h.3v.2h-.3z" fill-rule="evenodd"/>
<path d="M11.9 84.3h.2v.3h-.2z" fill-rule="evenodd"/>
<path d="M11.9 92.8h.2v.3h-.2z" fill-rule="evenodd"/>
<path d="M19.9 84.3h.3v.3h-.3z" fill-rule="evenodd"/>
<path d="M19.9 92.8h.3v.3h-.3z" fill-rule="evenodd"/>
<path d="M109.9 84.3h.3v.3h-.3z" fill-rule="evenodd"/>
<path d="M109.9 92.8h.3v.3h-.3z" fill-rule="evenodd"/>
<path d="M149.9 84.3h.3v.3h-.3z" fill-rule="evenodd"/>
<path d="M149.9 92.8h.3v.3h-.3z" fill-rule="evenodd"/>
<path d="M189.9 84.3h.3v.3h-.3z" fill-rule="evenodd"/>
<path d="M189.9 92.8h.3v.3h-.3z" fill-rule="evenodd"/>
<path d="M197.9 84.3h.3v.3h-.3z" fill-rule="evenodd"/>
<path d="M197.9 92.8h.3v.3h-.3z" fill-rule="evenodd"/>
<path d="M11.9 101.3h.2v.2h-.2z" fill-rule="evenodd"/>
<path d="M11.9 109.7h.2v.3h-.2z" fill-rule="evenodd"/>
<path d="M19.9 101.3h.3v.2h-.3z" fill-rule="evenodd"/>
<path d="M19.9 109.7h.3v.3h-.3z" fill-rule="evenodd"/>
<path d="M109.9 101.3h.3v.2h-.3z" fill-rule="evenodd"/>
<path d="M109.9 109.7h.3v.3h-.3z" fill-rule="evenodd"/>
<path d="M149.9 101.3h.3v.2h-.3z" fill-rule="evenodd"/>
<path d="M149.9 109.7h.3v.3h-.3z" fill-rule="evenodd"/>
<path d="M189.9 101.3h.3v.2h-.3z" fill-rule="evenodd"/>
<path d="M189.9 109.7h.3v.3h-.3z" fill-rule="evenodd"/>
<path d="M197.9 101.3h.3v.2h-.3z" fill-rule="evenodd"/>
<path d="M197.9 109.7h.3v.3h-.3z" fill-rule="evenodd"/>
<path d="M11.9 122.4h.2v.3h-.2z" fill-rule="evenodd"/>
<path d="M11.9 130.9h.2v.3h-.2z" fill-rule="evenodd"/>
<path d="M11.9 139.4h.2v.2h-.2z" fill-rule="evenodd"/>
<path d="M19.9 122.4h.3v.3h-.3z" fill-rule="evenodd"/>
<path d="M19.9 130.9h.3v.3h-.3z" fill-rule="evenodd"/>
<path d="M19.9 139.4h.3v.2h-.3z" fill-rule="evenodd"/>
<path d="M109.9 122.4h.3v.3h-.3z" fill-rule="evenodd"/>
<path d="M109.9 130.9h.3v.3h-.3z" fill-rule="evenodd"/>
<path d="M109.9 139.4h.3v.2h-.3z" fill-rule="evenodd"/>
<path d="M149.9 122.4h.3v.3h-.3z" fill-rule="evenodd"/>
<path d="M149.9 130.9h.3v.3h-.3z" fill-rule="evenodd"/>
<path d="M149.9 139.4h.3v.2h-.3z" fill-rule="evenodd"/>
<path d="M189.9 122.4h.3v.3h-.3z" fill-rule="evenodd"/>
<path d="M189.9 130.9h.3v.3h-.3z" fill-rule="evenodd"/>
<path d="M189.9 139.4h.3v.2h-.3z" fill-rule="evenodd"/>
<path d="M197.9 122.4h.3v.3h-.3z" fill-rule="evenodd"/>
<path d="M197.9 130.9h.3v.3h-.3z" fill-rule="evenodd"/>
<path d="M197.9 139.4h.3v.2h-.3z" fill-rule="evenodd"/>
<path d="M11.9 147.8h.2v.3h-.2z" fill-rule="evenodd"/>
<path d="M11.9 156.3h.2v.3h-.2z" fill-rule="evenodd"/>
<path d="M19.9 147.8h.3v.3h-.3z" fill-rule="evenodd"/>
<path d="M19.9 156.3h.3v.3h-.3z" fill-rule="evenodd"/>
<path d="M109.9 147.8h.3v.3h-.3z" fill-rule="evenodd"/>
<path d="M109.9 156.3h.3v.3h-.3z" fill-rule="evenodd"/>
<path d="M149.9 147.8h.3v.3h-.3z" fill-rule="evenodd"/>
<path d="M189.9 147.8h.3v.3h-.3z" fill-rule="evenodd"/>
<path d="M189.9 156.3h.3v.3h-.3z" fill-rule="evenodd"/>
<path d="M197.9 147.8h.3v.3h-.3z" fill-rule="evenodd"/>
<path d="M197.9 156.3h.3v.3h-.3z" fill-rule="evenodd"/>
<path d="M11.9 164.8h.2v.2h-.2z" fill-rule="evenodd"/>
<path d="M11.9 177.5h.2v.2h-.2z" fill-rule="evenodd"/>
<path d="M19.9 164.8h.3v.2h-.3z" fill-rule="evenodd"/>
<path d="M19.9 177.5h.3v.2h-.3z" fill-rule="evenodd"/>
<path d="M19.9 177.5h.3v.2h-.3z" fill-rule="evenodd"/>
<path d="M109.9 164.8h.3v.2h-.3z" fill-rule="evenodd"/>
<path d="M109.9 177.5h.3v.2h-.3z" fill-rule="evenodd"/>
<path d="M189.9 164.8h.3v.2h-.3z" fill-rule="evenodd"/>
<path d="M189.9 177.5h.3v.2h-.3z" fill-rule="evenodd"/>
<path d="M189.9 177.5h.3v.2h-.3z" fill-rule="evenodd"/>
<path d="M197.9 164.8h.3v.2h-.3z" fill-rule="evenodd"/>
<path d="M197.9 177.5h.3v.2h-.3z" fill-rule="evenodd"/>
<path d="M11.9 261h.2v.3h-.2z" fill-rule="evenodd"/>
<path d="M11.9 269.5h.2v.2h-.2z" fill-rule="evenodd"/>
<path d="M11.9 269.5h.2v.2h-.2z" fill-rule="evenodd"/>
<path d="M141.9 261h.3v.3h-.3z" fill-rule="evenodd"/>
<path d="M141.9 269.5h.3v.2h-.3z" fill-rule="evenodd"/>
<path d="M197.9 261h.3v.3h-.3z" fill-rule="evenodd"/>
<path d="M197.9 269.5h.3v.2h-.3z" fill-rule="evenodd"/>
<path d="M197.9 269.5h.3v.2h-.3z" fill-rule="evenodd"/>
</g>
<g fill="none" stroke="#000" stroke-width=".25">
<path d="M12 46.5v20.9M12.1 46.4h185.8M198.1 46.5v20.9M12 67.7v8.2M12 76.1v8.2M20 67.7v8.2M20 76.1v8.2M20.2 67.5h89.7M20.2 76h89.7M110 67.7v8.2M110 76.1v8.2M110.2 67.5h39.7"/>
<path d="M110.2 76h39.7M150.1 67.7v8.2M150.1 76.1v8.2M150.2 67.5h39.7M150.2 76h39.7M190.1 67.7v8.2M190.1 76.1v8.2M198.1 67.7v8.2M198.1 76.1v8.2M12 84.6v8.2M12 93.1v8.2M20 84.6v8.2"/>
<path d="M20 93.1v8.2M20.2 84.5h89.7M20.2 92.9h89.7M110 84.6v8.2M110 93.1v8.2M110.2 84.5h39.7M110.2 92.9h39.7M150.1 84.6v8.2M150.1 93.1v8.2M150.2 84.5h39.7M150.2 92.9h39.7M190.1 84.6v8.2"/>
<path d="M190.1 93.1v8.2M198.1 84.6v8.2M198.1 93.1v8.2M12 101.5v8.2M12 110v12.4M20 101.5v8.2M20 110v12.4M20.2 101.4h89.7M20.2 109.9h89.7M110 101.5v8.2M110 110v12.4M110.2 101.4h39.7"/>
<path d="M110.2 109.9h39.7M150.1 101.5v8.2M150.1 110v12.4M150.2 101.4h39.7M150.2 109.9h39.7M190.1 101.5v8.2M190.1 110v12.4M198.1 101.5v8.2M198.1 110v12.4M12 122.7v8.2M12 131.2v8.2M12 139.6v8.2"/>
<path d="M20 122.7v8.2M20 131.2v8.2M20 139.6v8.2M20.2 122.6h89.7M20.2 131h89.7M20.2 139.5h89.7M110 122.7v8.2M110 131.2v8.2M110 139.6v8.2M110.2 122.6h39.7M110.2 131h39.7M110.2 139.5h39.7"/>
<path d="M150.1 122.7v8.2M150.1 131.2v8.2M150.1 139.6v8.2M150.2 122.6h39.7M150.2 131h39.7M150.2 139.5h39.7M190.1 122.7v8.2M190.1 131.2v8.2M190.1 139.6v8.2M198.1 122.7v8.2M198.1 131.2v8.2M198.1 139.6v8.2"/>
<path d="M12 148.1v8.2M12 156.6v8.2M20 148.1v8.2M20 156.6v8.2M20.2 148h89.7M20.2 156.4h89.7M110 148.1v8.2M110 156.6v8.2M110.2 148h39.7M110.2 156.4h79.7M150.2 148h39.7M190.1 148.1v8.2"/>
<path d="M190.1 156.6v8.2M198.1 148.1v8.2M198.1 156.6v8.2M12 165v12.5M12 177.7v83.3M20 165v12.5M20.2 164.9h89.7M20.2 177.6h89.7M110 165v12.5M110.2 164.9h79.7M110.2 177.6h79.7M190.1 165v12.5"/>
<path d="M198.1 165v12.5M198.1 177.7v83.3M12 261.3v8.2M12.1 261.1h129.8M12.1 269.6h129.8M142.1 261.3v8.2M142.2 261.1h55.7M142.2 269.6h55.7M198.1 261.3v8.2"/>
</g>
<g font-size="6.3">
<text x="62.5" y="31.1">L I T E - O N</text>
<text x="106.1" y="31.1">E L E C T R O N I C S ,</text>
<text x="179.1" y="31.1">I N C .</text>
</g>
<text font-size="4.6" x="20.5" y="59.7">ABSOLUTE MAXIMUM RATINGS AT T =25℃</text>
<g font-size="3.9">
<text x="77.6" y="39">P r o p e r t y o f L i t e -O n O n l y</text>
<text x="104.8" y="59.7">A</text>
<text x="53.3" y="73.1">PARAMETER</text>
<text x="112.3" y="73.1">MAXIMUM RATING</text>
<text x="165.5" y="73.1">UNIT</text>
<text x="21.5" y="81.5">IR Diode Continuous Forward Current</text>
<text x="128.1" y="81.5">60</text>
<text x="167.2" y="81.5">mA</text>
<text x="21.5" y="90">IR Diode Reverse Voltage</text>
<text x="129.1" y="90">5</text>
<text x="168.6" y="90">V</text>
<text x="21.5" y="98.5">Transistor Collector Current</text>
<text x="128.1" y="98.5">20</text>
<text x="167.2" y="98.5">mA</text>
<text x="21.5" y="107">Transistor Power Dissipation</text>
<text x="128.1" y="107">75</text>
<text x="166.7" y="107">mW</text>
<text x="21.5" y="115.4">IR Diode Peak Forward Current</text>
<text x="129.1" y="118.5">1</text>
<text x="168.7" y="118.5">A</text>
<text x="21.5" y="121.5">(Pulse Wide = 10 μS, 300 pps)</text>
<text x="21.5" y="128.1">Diode Power Dissipation</text>
<text x="127.2" y="128.1">100</text>
<text x="166.7" y="128.1">mW</text>
<text x="21.5" y="136.6">Phototransistor Collector-Emitter Voltage</text>
<text x="128.1" y="136.6">30</text>
<text x="168.6" y="136.6">V</text>
<text x="21.5" y="145.1">Phototransistor Emitter-Collector Voltage</text>
<text x="129.1" y="145.1">5</text>
<text x="168.6" y="145.1">V</text>
<text x="21.5" y="153.5">Operating Temperature Range</text>
<text x="137.6" y="153.2">-25℃ to + 85℃</text>
<text x="21.5" y="162">Storage Temperature Range</text>
<text x="136.6" y="161.7">-40℃ to + 100℃</text>
<text x="21.5" y="170.5">Lead Soldering Temperature</text>
<text x="134" y="173.2">260℃ for 5 Seconds</text>
<text x="21.5" y="175.8">[1.6mm(.063&quot;) From Case]</text>
<text x="15.5" y="266.7">Part No. : LTH-301-32 DATA SHEET (REV. C, July 16, 2011)</text>
<text x="145.6" y="266.7">Page :</text>
<text x="163" y="266.7">2</text>
<text x="171.7" y="266.7">of</text>
<text x="182.8" y="266.7">5</text>
<text x="15" y="275.2">BNS-OD-C131/A4</text>
</g>
</svg>
